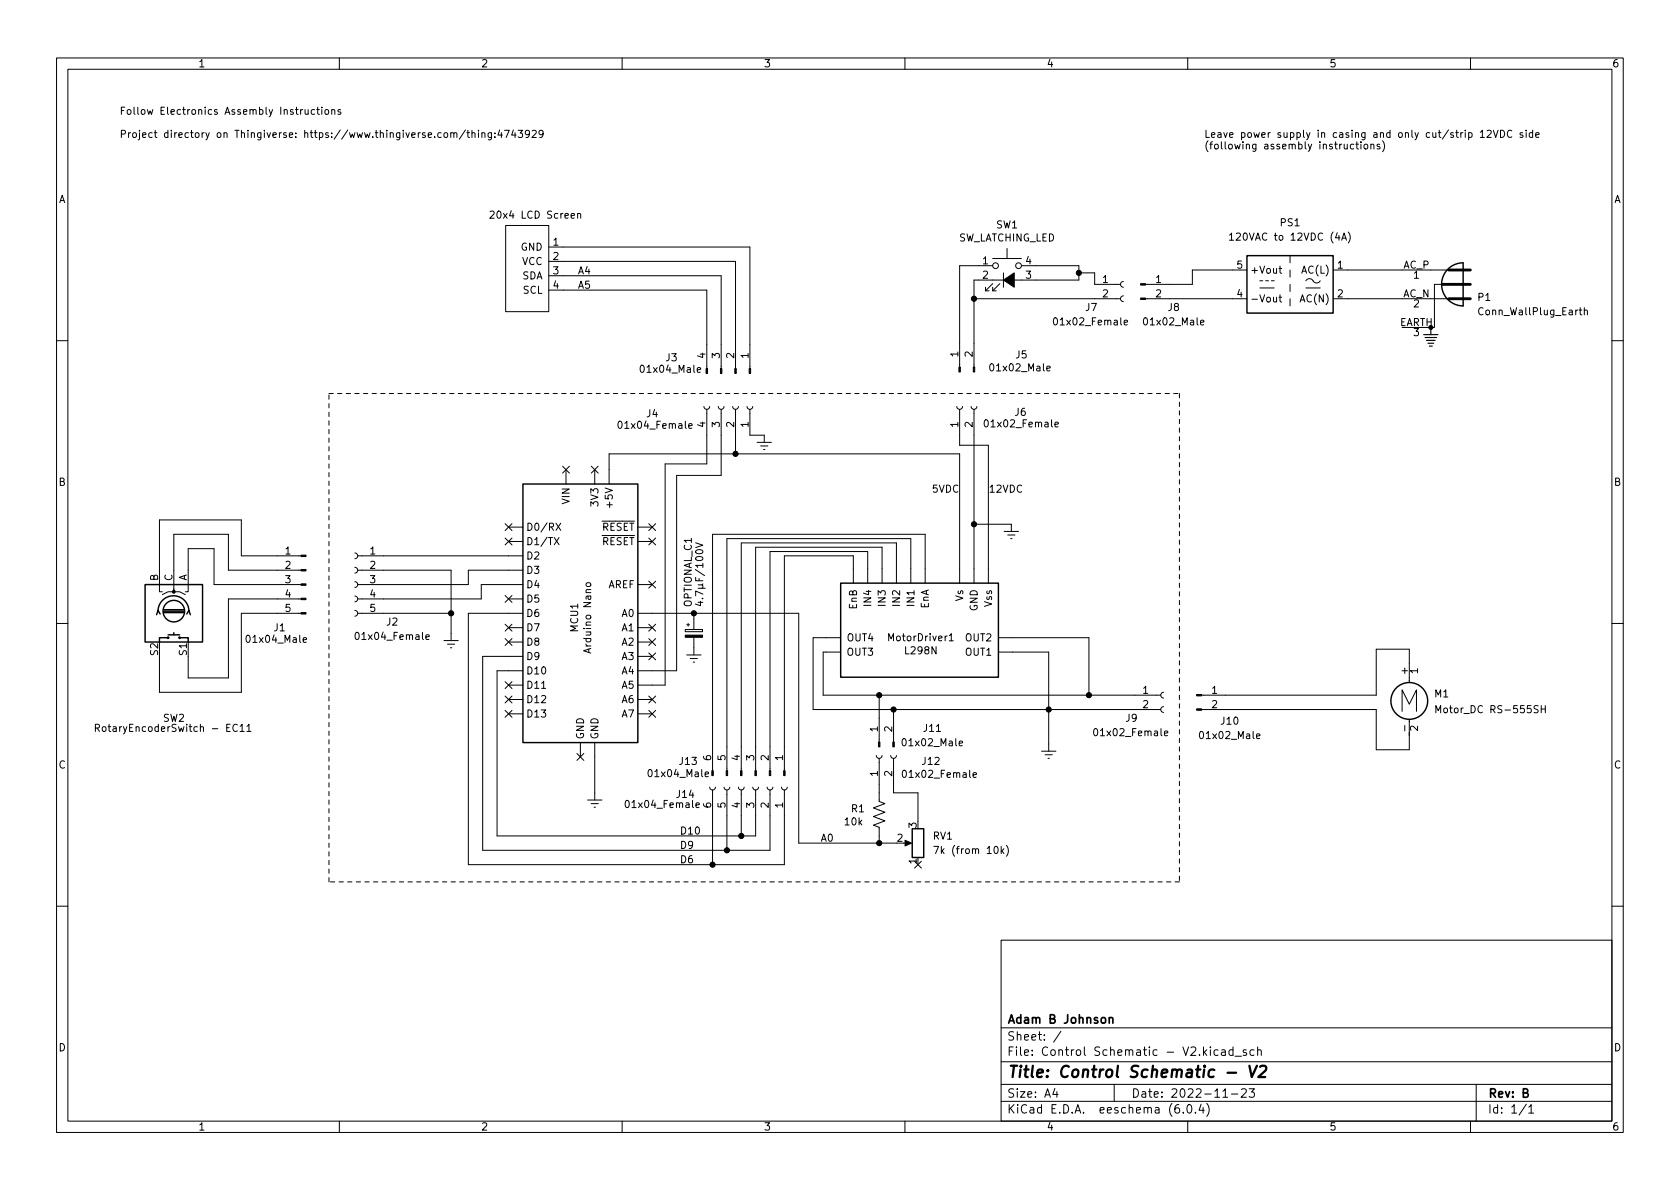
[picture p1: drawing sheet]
<svg xmlns="http://www.w3.org/2000/svg" width="297mm" height="210mm" viewBox="0 0 297 210" stroke-linecap="round" stroke-linejoin="round" font-family="sans-serif">
<g fill="none" stroke="#000" stroke-width=".18">
<path d="M10 10.2h277v190.1h-277zM12 12.2h273v186.1h-273zM53.9 19.4l.1 .8h.3l.2-.1M54.5 19.4v.8M55.6 19.4h-.3l-.3 .2 .1 .6h.5M56 19.4h.5M56.2 19v1l.3 .2M56.9 19v.1M56.9 19.4v.8M57.6 19.4h.3l.2 .2v.4l-.2 .2h-.3l-.2-.2zM58.7 19.5l.1-.1h.3l.1 .8M58.7 19.4v.8"/>
<path d="M60 10.2v2M60.2 19.4h-.3l-.2 .2 .1 .1 .4 .2v.3h-.5M110 10.2v2M160 10.2v2M210 10.2v2M260 10.2v2M82.3 23l-1.1 1.6M82.5 23.5h.5M82.7 23v1.1l.3 .2M83.4 23.6l.2-.1h.3l.1 .8M83.4 23v1.3M84.6 23v.2"/>
<path d="M84.6 23.5v.8M85.2 23.6l.2-.1h.3v.8M85.2 23.5v.8M86.6 37.4l.5-.1 .3 .4-.8 .9h.8M86.9 23.5v1l-.2 .2h-.3M86.9 23.5h-.4l-.2 .2 .1 .6h.5M87.5 24.2v.1M87.5 23.5v.1M88.3 23l-.3 .9h.8M88.6 23.5v.8M89.2 23h.8l-.5 1.3M89.4 39.9h7.6v15.2h-7.6z"/>
<path d="M90.8 23l-.3 .9h.8M91.1 23.5v.8M91.6 23h.8l-.4 .5 .3 .1v.6l-.1 .1-.6-.1M93.6 23.6l-.2 .2h-.3l-.2-.2 .1-.5 .4-.1 .1 .2a.84 .84 0 0 1-.3 1.1h-.2M94.1 23.2l.5-.2 .2 .4-.8 .9h.8M96 23.6l-.2 .2h-.3l-.2-.2 .1-.5 .4-.1 .2 .2a.84 .84 0 0 1-.3 1.1h-.3M102.1 37.9l.2-.2 .3 .1 .1 .8M102.1 37.7v.9M239.4 25.6l-.4-.1-.2 .2 .1 .6h.5M239.7 25.5h.5M239.9 25.1v1.1l.3 .1M240.6 25.5v.8"/>
<path d="M241.2 25.6l.2-.1 .4 .1v.5l-.1 .2h-.3l-.2-.1zM242.4 25.6l.2-.1 .3 .1v.7M242.4 25.5v.8M244 25.6l-.3-.1-.2 .2v.2l.5 .1v.3h-.5M244.4 24.9a1.46 1.46 0 0 1 0 1.9M261.7 23.4l.4-.4v1.3M261.7 24.3h.8M262.9 23.1l.5-.1 .3 .4-.8 .9h.8M264 23l.5 1.3 .4-1.3M265.3 23a.64 .64 0 0 1 .7 .7 .64 .64 0 0 1-.7 .6zM267.3 23.1a.6 .6 0 0 0-.8 .5 .6 .6 0 0 0 .6 .7l.2-.1M269.2 23.5h-.3l-.2 .1 .1 .2 .4 .1v.3h-.5"/>
<path d="M269.8 23v.1M269.8 23.5v.8M271 23.5h-.4l-.2 .2 .1 .5h.5M271 23v1.3M271.5 23.9l.6-.1v-.3h-.4l-.2 .1 .1 .6h.5M97 51.3h28v13.9M97 48.8h30.5v16.4M97 46.2h33v19M97 43.7h35.6v21.5M172.2 52.8h25.9M174.2 50.8v.6h.7M175.5 50.8v.6h.6"/>
<path d="M175.5 50.2l-1.3 1.2M175.5 45.7h5.1M175.5 47h-5.8v17.9M176.8 50.2l-1.3 1.2M177.4 48.3v2.5M178.1 43.9v1.8M180.6 47h10.2v2.5h-18.6v15.4M186.4 56.3l.2-.1a.68 .68 0 0 1 .4 .6 .68 .68 0 0 1-.4 .7 .84 .84 0 0 1-.2-1.2zM190.8 48.3h2.7v2h4.6M198.6 52.3l-.3 .2-.2 .3 .2 .4 .3 .1M198.6 49.8l-.3 .1-.2 .4 .2 .3 .3 .2M198.8 57l.6-.1-.1-.2-.4-.1-.1 .2v.6h.5"/>
<path d="M202.5 52.8h18M212.3 57l.6-.1-.1-.2-.4-.1-.1 .2v.6h.5M217.4 41.6l.4-.4v1.3M217.4 42.5h.7M220.5 47.7h-9.7v2.6h-8.3M222.8 50.9h2.5M222.8 49.7h.5M223.8 49.7h.5M224.8 49.7h.5M226.1 52.6h.5M226.1 47.5h.5M226.3 52.1v1.1l.3 .2"/>
<path d="M226.3 47.1v1l.3 .2M228.1 45.2v1.3M228.1 47.7v1.3M228.1 50.3v1.3M228.1 52.8v1.3M230.9 50.9h2.5M233.4 49.7a.78 .78 0 0 1-.8 .3 .78 .78 0 0 1-.6-.5 .73 .73 0 0 0-1.1 .2M235.7 52.8h20.5M235.7 47.7h20.5M237.2 42.5l.4-1.3 .5 1.3M237.3 42.1h.6M238.4 41a1.46 1.46 0 0 1 0 2"/>
<path d="M260 50.3h-6.4v7.6h-5.7M280.1 54.9l.2-.1 .3 .1 .1 .8M280.1 54.4v1.3M10 60.2h2M109.4 74.5h.2a.68 .68 0 0 1 .4 .6 .68 .68 0 0 1-.4 .7 .84 .84 0 0 1-.2-1.3zM121.8 75.3l.6-.1-.1-.2-.3-.1-.2 .2v.6h.5M123.3 65.4l.6-.1-.1-.2-.3-.1-.2 .2v.6h.5M124.5 71.9l.1 .3 .4 .2 .3-.2 .2-.3M125 72.4v9.6h-7.4v39.2h-4.8M127 71.9l.1 .3 .4 .2 .4-.2 .1-.3M127.5 72.4v11.7h-7.9v34.5h-6.8M129.5 71.9l.2 .3 .3 .2 .4-.2 .2-.3"/>
<path d="M130 72.4v7.9M132.1 71.9l.1 .3 .4 .2 .3-.2 .2-.3M132.6 72.4v4.6h2.5v1.2M133.9 78.2h2.5M134.5 78.9h1.3M135 79.5h.3M169.2 71.9l.1 .3 .4 .2 .3-.2 .2-.3M169.7 72.4v6.3h5.1v24.4M171.7 71.9l.2 .3 .3 .2 .4-.2 .1-.3M172.2 72.4v30.7M174.1 74.3l.2-.1a.68 .68 0 0 1 .5 .7 .68 .68 0 0 1-.5 .6l-.2-.1-.1-.4zM185.1 65.2l.6-.2-.1-.2-.3-.1-.2 .2v.6h.5"/>
<path d="M186.5 75.1l.6-.1v-.3h-.4l-.2 .1 .1 .6h.5M285 60.2h2M53.2 98.3h-10.5v-6.4h-14.5v12.7h.5M62.7 97.8l.4 .1 .1 .4-.1 .4-.4 .1M63.2 98.3h29.3M89.3 92.6l1.2 1.2M89.3 95.1l1.2 1.3M89.9 95.8h2.6M89.9 93.2h2.6M90.5 92.6l-1.2 1.2M90.5 95.1l-1.2 1.3M98 95.1l.8 1.2"/>
<path d="M98.3 92.5l.8 1.3M98.8 95.1l-.8 1.2M99.1 92.5l-.8 1.3M99.5 82.4l1.2 1.3M100.1 83.1v2.5M100.7 82.4l-1.2 1.3M104.5 82.4l1.3 1.3M105.2 83.1v2.5M105.8 82.4l-1.3 1.3M107.7 85.6v-5.3h62v22.8M112.8 95.8h2.5M112.8 93.2h2.5"/>
<path d="M114.7 92.6l1.2 1.2M114.7 95.1l1.2 1.3M115.9 92.6l-1.2 1.2M115.9 95.1l-1.2 1.3M123 96l1.3 .4-1.3 .4M123.1 98.5a.69 .69 0 0 1 1.2 .3 .72 .72 0 0 1-1.3-.1zM123.1 97.3a.69 .69 0 0 1 1.2 .3 .72 .72 0 0 1-1.3-.1zM124.3 100h-1.3l.4 .3M124.3 99.6v.7M172.2 92.7h6.6v1.3M177.5 94h2.6M178.2 94.6h1.3"/>
<path d="M178.7 95.2h.2M10 110.2h2M30.7 104.1v.5h1l1.1 .6M53.2 103.4h-15.4v-6.4h-4.5v7.6h-.5M53.2 100.8h-12.8v-6.3h-9.7v10.1h-1l-1 .6M53.2 108.5h-10.5v13.9h-14.5v-6.3M53.2 105.9h-12.8v14h-7.1v-3.8M53.6 113.2l.6-.1-.1-.3h-.3l-.2 .1 .1 .6h.4M62.7 107.9l.4 .2 .1 .4-.1 .3-.4 .2M62.7 105.4l.4 .2 .1 .3-.1 .4-.4 .1M62.7 102.9l.4 .1 .1 .4-.1 .3-.4 .2M62.7 100.3l.4 .2 .1 .3-.1 .4-.4 .1"/>
<path d="M62.9 111.9l.2-.1a.68 .68 0 0 1 .4 .7 .68 .68 0 0 1-.4 .6l-.2-.1-.1-.4zM63.2 108.5h16.6M63.2 100.8h16.6v12.5M75.3 112.7l.6-.2-.1-.2-.3-.1-.2 .2 .1 .6h.4M78.5 113.3h2.5M79.1 113.9h1.3M79.6 114.5h.3M89.3 112.9l1.2 1.2M89.3 105.3l1.2 1.2M89.3 110.4l1.2 1.2M89.9 105.9h2.6M89.9 111h2.6"/>
<path d="M89.9 113.5h2.6M90.5 112.9l-1.2 1.2M90.5 105.3l-1.2 1.2M90.5 110.4l-1.2 1.2M92.5 108.5h-9.7v44.4h55.9v-13.2M92.5 103.4h-7.4v2.5h-21.9M92.5 100.8h-9.7v2.6h-19.6M92.5 118.6h-4.6v29.2h45.7v-8.1M92.5 116.1h-7.2v34.3h50.8v-10.7M103.7 103.1h.6l.2 .2-.1 .3-.2 .1h-.5l-.1-.2zM112.8 108.5h28.4v40.6h17.3M112.8 103.4h2.5"/>
<path d="M112.8 111h2.5M112.8 113.5h2.5M112.8 116.1h2.5M114.7 102.8l1.2 1.2M114.7 110.4l1.2 1.2M114.7 112.9l1.2 1.2M114.7 115.5l1.2 1.2M115.9 102.8l-1.2 1.2M115.9 110.4l-1.2 1.2M115.9 112.9l-1.2 1.2M115.9 115.5l-1.2 1.2M121.2 111.3h3v.4h-3z"/>
<path d="M121.4 115.8h2.6M121.4 110.5h.5M121.7 110.2v.5M122 116.5h1.3M122.6 117.1h.2M122.7 108.5v2.8M122.7 112.7v3.1M122.9 100.7l1.7 1.1M123 102.1v.6h1.3M123.4 103.4l.8 .1 .1 .3-.2 .2M123.4 106.5h.9M123.4 104h1.3"/>
<path d="M123.6 102.3v.4M123.8 106.3v.8l-.9-.3M124.2 105.8h.1M124.3 105.1l-1.3-.6v.9M124.3 103.2l-.2 .2M148.6 115.3h-3.1v7.6h59.7M148.6 112.8h-4.8v12.7h61.4M150.9 103.1v-4.8h-12.2v38M153.4 103.1v-5.6h-17.3v38.8M156 103.1v-6.3h-22.4v39.5M158.5 103.1v-7.1h-27.4v40.3M161 103.1v-7.9h-32.5v41.1"/>
<path d="M163.6 103.1v-8.6h-37.6v41.8M167.8 112.4l.4-.4v1.3M167.8 113.3h.8M176.5 115.3h8.9v17.5M176.5 112.8h16v10.1M285 110.2h2M16.9 128.7h.6l.1-.2-.1-.3-.6-.1v1.2M17.2 128.7l.4 .6M42 128.2a.6 .6 0 0 0-.9 .4 .6 .6 0 0 0 .6 .7l.3-.1M42.4 128.4l.4-.3v1.2M42.4 129.3h.8M43.7 128.4l.3-.3v1.2"/>
<path d="M43.7 129.3h.7M89.3 123.1l1.2 1.2M89.3 125.6l1.2 1.2M89.3 120.5l1.2 1.3M89.9 121.2h2.6M89.9 123.7h2.6M89.9 126.2h2.6M90.5 123.1l-1.2 1.2M90.5 125.6l-1.2 1.2M90.5 120.5l-1.2 1.3M95.8 121.7h.7M102 133.2l1.2 1.3"/>
<path d="M102.6 131.3v2.6M103.2 133.2l-1.2 1.3M105.2 131.3v10.2M112.8 123.7h2.5M112.8 126.2h2.5M114.7 123.1l1.2 1.2M114.7 125.6l1.2 1.2M115.9 123.1l-1.2 1.2M115.9 125.6l-1.2 1.2M124.7 136.9l.6-.1-.1-.2-.3-.1-.2 .2v.6h.5M125.5 139.2l.1 .3 .4 .2 .3-.2 .2-.3M126 139.7v13.2"/>
<path d="M128 139.2l.2 .3 .3 .2 .4-.2 .1-.3M128.5 139.7v10.7M130.6 139.2l.1 .3 .4 .2 .3-.2 .2-.3M131.1 139.7v8.1M133.1 139.2l.1 .3 .4 .2 .4-.2 .1-.3M135.6 139.2l.2 .3 .3 .2 .4-.2 .2-.3M138.2 139.2l.1 .3 .4 .2 .3-.2 .2-.3M154.9 133.6l.2 .4 .3 .1 .4-.1 .2-.4M155.4 134.1v7.6l1.1 .4-2.1 .8 2.1 .7-2.1 .8 2.1 .8-2.1 .7 1 .4v2.8M155.4 122.9v8.3M157.5 133.6l.1 .4 .4 .1 .3-.1 .2-.4M158 125.5v5.7"/>
<path d="M158 134.1v6.1h4.3v5.1M159.7 136.3l.1-.1a.68 .68 0 0 1 .5 .6 .68 .68 0 0 1-.5 .7l-.1-.1-.2-.4zM169.6 131.5l.6-.2-.1-.2-.3-.1-.2 .2 .1 .6h.4M172 137.1l.7-.2-.1-.2-.4-.1-.2 .2 .1 .6h.5M184.1 132.8h2.6M184.8 133.5h1.3M185.3 134.1h.2M193.5 128.9l.2-.1a.68 .68 0 0 1 .4 .7 .68 .68 0 0 1-.4 .6 .84 .84 0 0 1-.2-1.2zM205.7 125l-.3 .1-.2 .4 .2 .3 .3 .2M205.7 122.4l-.3 .2-.2 .3 .2 .4 .3 .1M205.9 129.7l.6-.1-.1-.3h-.3l-.2 .1v.6h.5M212.4 125.5h30.9v7.1h5.9v-5.4"/>
<path d="M222.2 130.2l.6-.1-.1-.3h-.3l-.2 .2v.6h.5M247.9 125.8v-3.8l1.3 2.5 1.2-2.5v3.8M249.2 120.7v-5.9h-5.9v8.1h-30.9M253.9 126v-1.2l.4 .9 .4-.9v1.2M272.5 124.8v1.2M272.5 125.4h.7M273.2 124.8v1.2M103.9 141.5h2.5M104.5 142.1h1.3M105 142.7h.3M110.7 141.7l.1-.2a.68 .68 0 0 1 .5 .7 .68 .68 0 0 1-.5 .6l-.1-.1-.2-.4zM123.1 142.4l.6-.1-.1-.3h-.4l-.1 .1v.6h.5"/>
<path d="M159.8 149.1h1M161.7 152.3l1.2 1.2M162.9 152.3l-1.2 1.2M165.1 149.7h.9l-.6 1.2M177.1 150.5l.4 .4M177.5 150.1l-.5 .5M177.9 149.5a1.46 1.46 0 0 1 0 1.9M10 160.2h2M177 166.3h108v32h-108zM285 160.2h2M60 198.3v2M110 198.3v2"/>
<path d="M160 198.3v2M177 194.8h108M177 191.8h108M177 187.8h108M177 181.8h108M186.5 192.5l-.4 1h1M186.9 193v1M187.6 182.4l-1.3 1.9M197 191.8v3M208.4 195.3a.59 .59 0 0 0-.7 .7v.5l.2 .3h.4l.2-.1 .1-.5-.2-.2-.4-.1-.3 .3M209.2 196.7v.1M210 198.3v2"/>
<path d="M210.1 195.4l.1-.1a.81 .81 0 0 1 .6 .7 .81 .81 0 0 1-.3 .8h-.1a.81 .81 0 0 1-.6-.6 .81 .81 0 0 1 .3-.8zM211.4 196.7v.1M212.4 195.3l-.4 1h.9M212.7 195.8v1M213.4 195.1a1.72 1.72 0 0 1 0 2.3M215.4 185.7l-.5-.1-.3 .3v.4l.2 .3h.6M216 185.7h.6v.9M216.2 194h.9M216.6 186l-.5 .1a.29 .29 0 0 0-.2 .2 .29 .29 0 0 0 .2 .3h.5M217.7 193.5h1.2M218 185.7l-.4-.1-.3 .3v.4l.1 .3h.6M218 185.1v1.5"/>
<path d="M218.4 186.8h1.1M219.5 192.7l.6-.2 .2 .2 .1 .3-1 1h1M220.4 185.7l-.4-.1-.2 .2 .1 .3 .5 .1v.4h-.6M220.9 192.5h.9l-.5 .6 .4 .1v.7l-.2 .1h-.4l-.2-.1M221.7 185.7l-.4-.1-.3 .3v.4l.1 .3h.6M222.4 185.8l.2-.2 .3 .1 .1 .9M222.4 185.1v1.5M260 198.3v2M261 191.8v6.5M269.9 195.3l-1.3 1.9M270.3 195.8l.4-.5v1.5M270.3 196.8h.9"/>
<circle cx="176" cy="47" r=".51"/>
<circle cx="180.1" cy="47" r=".51"/>
</g>
<path d="M217 189.7h1.6M220.9 188.5l.4 2 .9-2M222.8 188.7l.3-.2h.5a.45 .45 0 0 1 .3 .5l-.1 .3-1.3 1.2h1.2" fill="none" stroke="#000" stroke-width=".4"/>
<path d="M196.1 179.9v1M196.1 180.1l.2-.2 .4 .1 .1 .9" fill="none" stroke="#000" stroke-width=".3"/>
<g fill="#000" stroke="#000" stroke-width=".18">
<path d="M177.4 49.5l1.9-1.2v2.5zM201.7 52.7h.8v.3h-.8zM201.7 50.2h.8v.2h-.8zM124.8 65.2h.3v.8h-.3zM127.4 65.2h.2v.8h-.2zM129.9 65.2h.3v.8h-.3zM132.5 65.2h.2v.8h-.2zM169.5 64.9h.3v.9h-.3zM172.1 64.9h.2v.9h-.2zM53.2 98.2h.9v.2h-.9zM53.2 108.3h.9v.3h-.9zM53.2 105.8h.9v.2h-.9z"/>
<path d="M53.2 103.2h.9v.3h-.9zM53.2 100.7h.9v.3h-.9zM121.2 112.3h3v.4h-3zM125.9 136.3h.2v.9h-.2zM128.4 136.3h.3v.9h-.3zM130.9 136.3h.3v.9h-.3zM133.5 136.3h.2v.9h-.2zM136 136.3h.3v.9h-.3zM138.6 136.3h.2v.9h-.2zM155.3 131.2h.3v.9h-.3zM157.9 131.2h.2v.9h-.2zM211.6 125.3h.8v.3h-.8z"/>
<path d="M211.6 122.8h.8v.3h-.8zM160 148.6l1.2 .5-1.2 .5z"/>
<circle cx="172.2" cy="52.8" r=".46"/>
<circle cx="190.8" cy="48.3" r=".46"/>
<circle cx="130" cy="80.3" r=".46"/>
<circle cx="172.2" cy="92.7" r=".46"/>
<circle cx="30.7" cy="104.6" r=".25"/>
<circle cx="79.8" cy="108.5" r=".46"/>
<circle cx="122.7" cy="108.5" r=".46"/>
<circle cx="155.4" cy="122.9" r=".46"/>
<circle cx="158" cy="125.5" r=".46"/>
<circle cx="185.4" cy="125.5" r=".46"/>
<circle cx="192.5" cy="122.9" r=".46"/>
<circle cx="126" cy="152.9" r=".46"/>
<circle cx="128.5" cy="150.4" r=".46"/>
<circle cx="131.1" cy="147.8" r=".46"/>
<circle cx="155.4" cy="149.1" r=".46"/>
</g>
<g fill="none" stroke="#000" stroke-width=".25">
<path d="M220.5 45.2h15.2v10.2h-15.2zM258.7 46.5a3.8 3.8 0 0 0-3.8 3.8 3.8 3.8 0 0 0 3.8 3.8M258.7 46.5v7.6M92.5 85.6h20.3v45.7h-20.3zM25.7 103.4h10.1v10.1h-10.1zM27.9 108.1a2.73 2.73 0 0 1 2.8-2.7 2.73 2.73 0 0 1 2.7 2.7M28.3 108.6l-.4-.7-.2 .8M29 107.8h3.5M29 108.1h3.5M29 108.3h3.5M29.7 112.8h-1.5v.7M29.7 112.3h2"/>
<path d="M30.7 111.9v.4M31.7 112.8h1.6v.7M33 108.6l.4-.7 .3 .8M148.6 103.1h27.9v16.7h-27.9zM161.3 146.6h2v5h-2z"/>
<circle cx="29.7" cy="112.8" r=".13"/>
<circle cx="30.7" cy="108.1" r="1.9"/>
<circle cx="31.7" cy="112.8" r=".13"/>
<circle cx="249.2" cy="123.9" r="3.3"/>
</g>
<path d="M255 50.3h5M256.2 52.8h3.8M256.2 47.7h3.8" fill="none" stroke="#000" stroke-width=".51"/>
<path d="M251.7 59.2h2.6M252 59.7h2M253 57.9v1.3M252.2 60.2h1.5M252.5 60.7h1M252.7 61.2h.5" fill="none" stroke="#000" stroke-width=".2"/>
<path d="M58.2 69.6h150.3M208.5 69.6v86.4M58.2 156v-86.4M208.5 156h-150.3" fill="none" stroke="#000" stroke-width=".18" stroke-dasharray=".8 .8"/>
<text font-size="2.8" x="178" y="190.6">Title: Control Schematic - V2</text>
<g font-size="2.1">
<text x="178" y="184">Sheet: /</text>
<text x="178" y="181">Adam B Johnson</text>
<text x="178" y="186.7">File: Control Schematic - V2.kicad_sch</text>
<text x="178" y="196.9">KiCad E.D.A. eeschema (6.0.4)</text>
<text x="178" y="194.1">Size: A4</text>
<text x="200" y="194.1">Date: 2022-11-23</text>
<text x="263" y="194.1">Rev: B</text>
<text x="263" y="196.9">Id: 1/1</text>
</g>
<g font-size="1.8">
<text x="35" y="11.9">1</text>
<text x="85" y="11.9">2</text>
<text x="135" y="11.9">3</text>
<text x="185" y="11.9">4</text>
<text x="235" y="11.9">5</text>
<text x="285" y="11.9">6</text>
<text x="21.1" y="20.3">Follow Electronics Assembly Instructions</text>
<text x="21.1" y="24.4">Project directory on Thingiverse: https://www.thingiverse.com/thing:4743929</text>
<text x="212.9" y="24.4">Leave power supply in casing and only cut/strip 12VDC side</text>
<text x="212.9" y="26.4">(following assembly instructions)</text>
<text x="10.3" y="35.9">A</text>
<text x="285.3" y="35.9">A</text>
<text x="87.5" y="38.7">20x4 LCD Screen</text>
<text x="176.1" y="40.4">SW1</text>
<text x="226.4" y="40">PS1</text>
<text x="92.1" y="44.3">GND</text>
<text x="92.3" y="46.9">VCC</text>
<text x="97.8" y="43.4">1</text>
<text x="97.8" y="46">2</text>
<text x="169.3" y="42.7">SW_LATCHING_LED</text>
<text x="173.8" y="46.7">1</text>
<text x="181.4" y="46.7">4</text>
<text x="218.6" y="42.5">120VAC to 12VDC (4A)</text>
<text x="218.7" y="47.5">5</text>
<text x="236.5" y="47.5">1</text>
<text x="248.1" y="47.5">AC_P</text>
<text x="92.3" y="49.4">SDA</text>
<text x="92.5" y="51.9">SCL</text>
<text x="97.8" y="48.5">3</text>
<text x="97.8" y="51">4</text>
<text x="102.1" y="48.5">A4</text>
<text x="102.1" y="51">A5</text>
<text x="173.8" y="49.3">2</text>
<text x="181.4" y="49.3">3</text>
<text x="195" y="50">1</text>
<text x="195" y="52.6">2</text>
<text x="204.4" y="50">1</text>
<text x="204.4" y="52.6">2</text>
<text x="218.7" y="52.6">4</text>
<text x="221" y="53.5">-Vout</text>
<text x="221" y="48.4">+Vout</text>
<text x="230.2" y="53.5">AC(N)</text>
<text x="230.4" y="48.4">AC(L)</text>
<text x="236.5" y="52.6">2</text>
<text x="248" y="52.6">AC_N</text>
<text x="250" y="49.3">1</text>
<text x="261.4" y="53.2">P1</text>
<text x="186.8" y="57.5">01x02_Female</text>
<text x="192" y="55">J7</text>
<text x="202.6" y="57.5">01x02_Male</text>
<text x="206.5" y="55">J8</text>
<text x="247.4" y="57.7">EARTH</text>
<text x="250" y="54.4">2</text>
<text x="250" y="59.4">3</text>
<text x="261.8" y="55.7">Conn_WallPlug_Earth</text>
<text x="113.6" y="65.9">01x04_Male</text>
<text x="117.7" y="63.9">J3</text>
<text x="124.7" y="63.4" transform="rotate(-90 124.7 63.4)">4</text>
<text x="127.3" y="63.4" transform="rotate(-90 127.3 63.4)">3</text>
<text x="129.8" y="63.4" transform="rotate(-90 129.8 63.4)">2</text>
<text x="132.3" y="63.4" transform="rotate(-90 132.3 63.4)">1</text>
<text x="169.4" y="63.1" transform="rotate(-90 169.4 63.1)">1</text>
<text x="172" y="63.1" transform="rotate(-90 172 63.1)">2</text>
<text x="175.4" y="65.7">01x02_Male</text>
<text x="179.6" y="63.4">J5</text>
<text x="109.8" y="75.8">01x04_Female</text>
<text x="114.3" y="73.8">J4</text>
<text x="124.7" y="75.5" transform="rotate(-90 124.7 75.5)">4</text>
<text x="127.3" y="75.5" transform="rotate(-90 127.3 75.5)">3</text>
<text x="129.8" y="75.5" transform="rotate(-90 129.8 75.5)">2</text>
<text x="132.3" y="75.5" transform="rotate(-90 132.3 75.5)">1</text>
<text x="169.4" y="75.5" transform="rotate(-90 169.4 75.5)">1</text>
<text x="172" y="75.5" transform="rotate(-90 172 75.5)">2</text>
<text x="174.6" y="75.6">01x02_Female</text>
<text x="179.5" y="73.5">J6</text>
<text x="10.3" y="85.9">B</text>
<text x="100.7" y="89" transform="rotate(-90 100.7 89)">VIN</text>
<text x="105.8" y="89.2" transform="rotate(-90 105.8 89.2)">3V3</text>
<text x="108.3" y="89.3" transform="rotate(-90 108.3 89.3)">+5V</text>
<text x="165" y="87.1">5VDC</text>
<text x="174.8" y="87.1">12VDC</text>
<text x="285.3" y="85.9">B</text>
<text x="93" y="93.8">D0/RX</text>
<text x="105" y="93.8">~{RESET}</text>
<text x="50.4" y="98">1</text>
<text x="50.4" y="100.6">2</text>
<text x="65.4" y="98">1</text>
<text x="65.4" y="100.6">2</text>
<text x="93" y="96.4">D1/TX</text>
<text x="93" y="98.9">D2</text>
<text x="93" y="101.5">D3</text>
<text x="105" y="96.4">~{RESET}</text>
<text x="27.9" y="102.7" transform="rotate(-90 27.9 102.7)">B</text>
<text x="30.5" y="102.7" transform="rotate(-90 30.5 102.7)">C</text>
<text x="33" y="102.7" transform="rotate(-90 33 102.7)">A</text>
<text x="50.4" y="103.1">3</text>
<text x="50.4" y="105.7">4</text>
<text x="65.4" y="103.1">3</text>
<text x="65.4" y="105.7">4</text>
<text x="93" y="104">D4</text>
<text x="93" y="106.5">D5</text>
<text x="107.5" y="104">AREF</text>
<text x="122.3" y="107.3" transform="rotate(-90 122.3 107.3)">OPTIONAL_C1</text>
<text x="151.5" y="107.7" transform="rotate(-90 151.5 107.7)">EnB</text>
<text x="154.1" y="106.9" transform="rotate(-90 154.1 106.9)">IN4</text>
<text x="156.6" y="106.9" transform="rotate(-90 156.6 106.9)">IN3</text>
<text x="159.1" y="106.9" transform="rotate(-90 159.1 106.9)">IN2</text>
<text x="161.7" y="106.9" transform="rotate(-90 161.7 106.9)">IN1</text>
<text x="164.2" y="107.7" transform="rotate(-90 164.2 107.7)">EnA</text>
<text x="170.3" y="106.3" transform="rotate(-90 170.3 106.3)">Vs</text>
<text x="175.4" y="107.3" transform="rotate(-90 175.4 107.3)">Vss</text>
<text x="43.9" y="113.7">01x04_Male</text>
<text x="48.4" y="111.6">J1</text>
<text x="50.4" y="108.2">5</text>
<text x="63.3" y="113.2">01x04_Female</text>
<text x="65.4" y="108.2">5</text>
<text x="68.4" y="110.6">J2</text>
<text x="93" y="111.6">D7</text>
<text x="93" y="109.1">D6</text>
<text x="102.2" y="111.7" transform="rotate(-90 102.2 111.7)">MCU1</text>
<text x="110" y="109.1">A0</text>
<text x="110" y="111.6">A1</text>
<text x="149.6" y="113.4">OUT4</text>
<text x="157.3" y="113.4">MotorDriver1</text>
<text x="170.8" y="113.4">OUT2</text>
<text x="172.8" y="108.1" transform="rotate(-90 172.8 108.1)">GND</text>
<text x="27.9" y="115.9" transform="rotate(-90 27.9 115.9)">S2</text>
<text x="33" y="115.9" transform="rotate(-90 33 115.9)">S1</text>
<text x="93" y="114.2">D8</text>
<text x="93" y="116.7">D9</text>
<text x="93" y="119.2">D10</text>
<text x="104.5" y="115.1" transform="rotate(-90 104.5 115.1)">Arduino Nano</text>
<text x="110" y="114.2">A2</text>
<text x="110" y="116.7">A3</text>
<text x="110" y="119.2">A4</text>
<text x="149.6" y="115.9">OUT3</text>
<text x="160.2" y="115.7">L298N</text>
<text x="170.8" y="115.9">OUT1</text>
<text x="248.9" y="119.1" transform="rotate(-90 248.9 119.1)">+</text>
<text x="250.7" y="119.1" transform="rotate(-90 250.7 119.1)">1</text>
<text x="93" y="121.8">D11</text>
<text x="93" y="124.3">D12</text>
<text x="110" y="121.8">A5</text>
<text x="110" y="124.3">A6</text>
<text x="202.1" y="122.7">1</text>
<text x="202.1" y="125.2">2</text>
<text x="214.3" y="122.7">1</text>
<text x="214.3" y="125.2">2</text>
<text x="253.7" y="123.3">M1</text>
<text x="18.4" y="129.4">RotaryEncoderSwitch - EC11</text>
<text x="28.8" y="127.6">SW2</text>
<text x="93" y="126.9">D13</text>
<text x="103.3" y="130.8" transform="rotate(-90 103.3 130.8)">GND</text>
<text x="105.8" y="130.8" transform="rotate(-90 105.8 130.8)">GND</text>
<text x="110" y="126.9">A7</text>
<text x="155.2" y="129.4" transform="rotate(-90 155.2 129.4)">1</text>
<text x="157.7" y="129.4" transform="rotate(-90 157.7 129.4)">2</text>
<text x="159.9" y="131.9">01x02_Male</text>
<text x="163.4" y="129.4">J11</text>
<text x="193.9" y="130.2">01x02_Female</text>
<text x="199.1" y="127.6">J9</text>
<text x="212.5" y="130.7">01x02_Male</text>
<text x="215.9" y="128.1">J10</text>
<text x="248.9" y="129.1" transform="rotate(-90 248.9 129.1)">-</text>
<text x="250.7" y="129.3" transform="rotate(-90 250.7 129.3)">2</text>
<text x="254.9" y="126.1">Motor_DC RS-555SH</text>
<text x="10.3" y="135.9">C</text>
<text x="115" y="137.4">01x04_Male</text>
<text x="120.2" y="135.2">J13</text>
<text x="125.7" y="134.5" transform="rotate(-90 125.7 134.5)">6</text>
<text x="128.3" y="134.5" transform="rotate(-90 128.3 134.5)">5</text>
<text x="130.8" y="134.5" transform="rotate(-90 130.8 134.5)">4</text>
<text x="133.3" y="134.5" transform="rotate(-90 133.3 134.5)">3</text>
<text x="135.9" y="134.5" transform="rotate(-90 135.9 134.5)">2</text>
<text x="138.4" y="134.5" transform="rotate(-90 138.4 134.5)">1</text>
<text x="155.2" y="137.3" transform="rotate(-90 155.2 137.3)">1</text>
<text x="157.7" y="137.3" transform="rotate(-90 157.7 137.3)">2</text>
<text x="160.1" y="137.5">01x02_Female</text>
<text x="163.1" y="135.2">J12</text>
<text x="285.3" y="135.9">C</text>
<text x="111.1" y="142.9">01x04_Female</text>
<text x="119.7" y="141.1">J14</text>
<text x="125.7" y="142.9" transform="rotate(-90 125.7 142.9)">6</text>
<text x="128.3" y="142.9" transform="rotate(-90 128.3 142.9)">5</text>
<text x="130.8" y="142.9" transform="rotate(-90 130.8 142.9)">4</text>
<text x="133.3" y="142.9" transform="rotate(-90 133.3 142.9)">3</text>
<text x="135.9" y="142.9" transform="rotate(-90 135.9 142.9)">2</text>
<text x="138.4" y="142.9" transform="rotate(-90 138.4 142.9)">1</text>
<text x="150.6" y="143.6">R1</text>
<text x="120.1" y="147.6">D10</text>
<text x="145" y="148.8">A0</text>
<text x="149.4" y="145.9">10k</text>
<text x="158.6" y="148.8">2</text>
<text x="162.1" y="146.4" transform="rotate(-90 162.1 146.4)">3</text>
<text x="165" y="148.5">RV1</text>
<text x="120.1" y="152.6">D6</text>
<text x="120.1" y="150.1">D9</text>
<text x="162.1" y="152.8" transform="rotate(-90 162.1 152.8)">1</text>
<text x="166.3" y="151">7k (from 10k)</text>
<text x="10.3" y="185.9">D</text>
<text x="285.3" y="185.9">D</text>
<text x="35" y="199.9">1</text>
<text x="85" y="199.9">2</text>
<text x="135" y="199.9">3</text>
<text x="185" y="199.9">4</text>
<text x="235" y="199.9">5</text>
<text x="285" y="199.9">6</text>
</g>
</svg>
